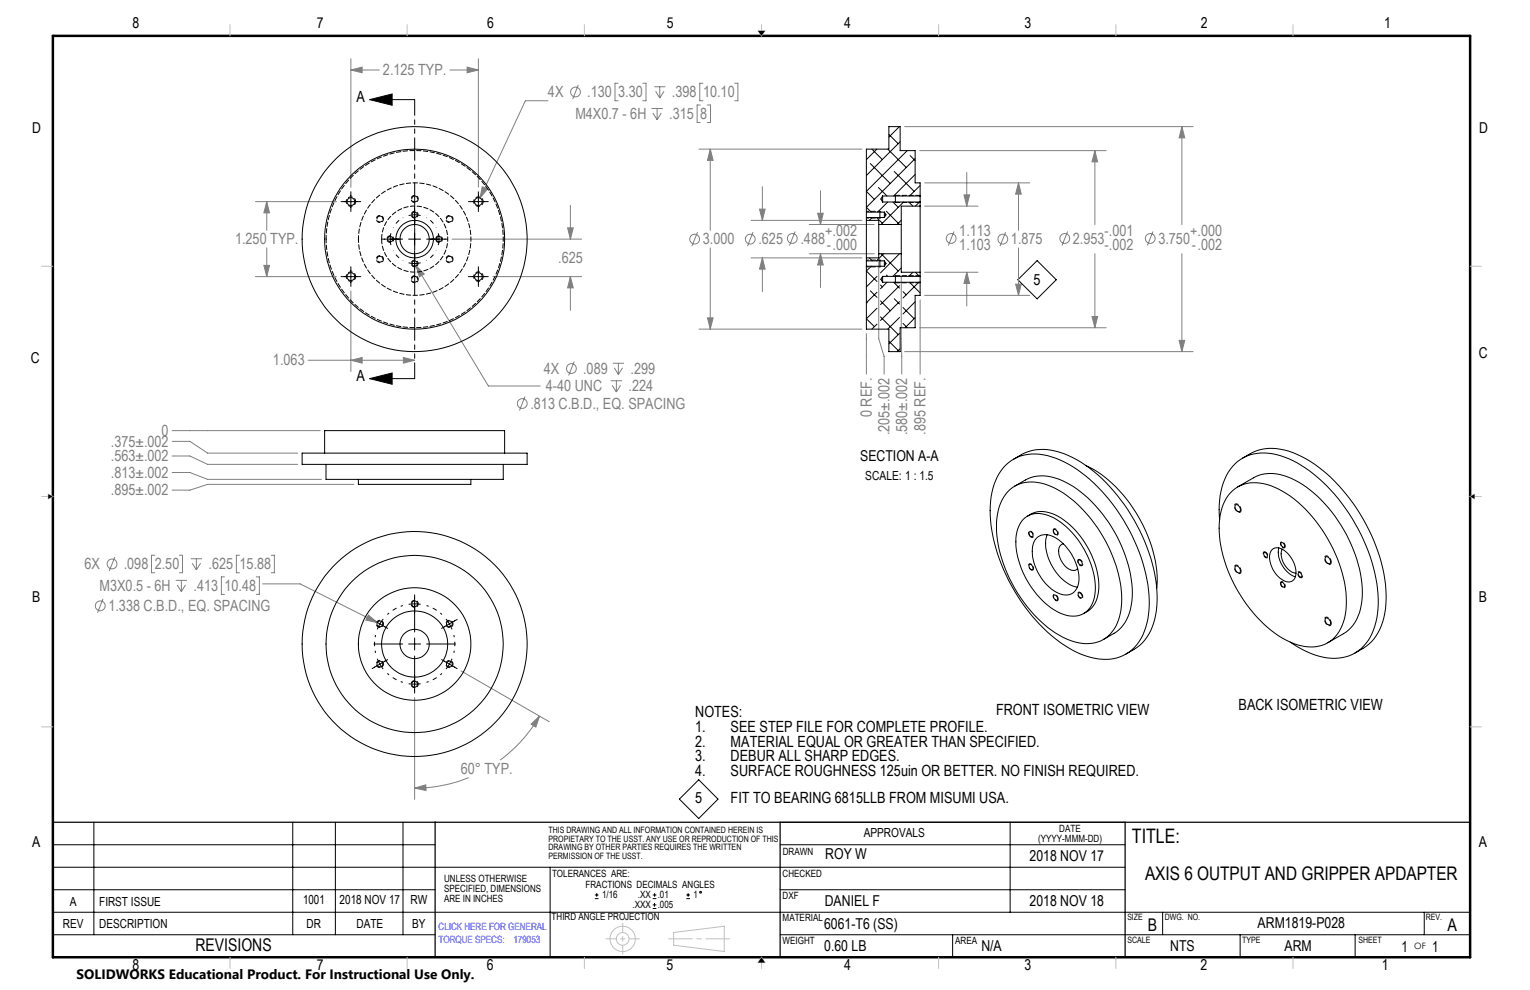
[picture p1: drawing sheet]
<svg xmlns="http://www.w3.org/2000/svg" width="432mm" height="279mm" viewBox="0 0 432 279" stroke-linecap="round" stroke-linejoin="round" font-family="sans-serif">
<g fill="none" stroke="#c0c0c0" stroke-width=".28">
<path d="M64.9 6.9v3.2M114.9 6.9v3.2M164.9 6.9v3.2M213.9 8.7h2l-1 1.4zM214.9 6.9v3.2M264.9 6.9v3.2M314.9 6.9v3.2M364.9 6.9v3.2M11.7 75.1h3.2M414.9 75.1h3.2M13.6 139.5l1.3 .6-1.3 .7zM11.7 140.1h3.2"/>
<path d="M414.9 140.1h3.2M414.9 140.1l1.2-.6v1.3zM11.7 205.1h3.2M414.9 205.1h3.2M64.9 270.2v3.1M114.9 270.2v3.1M164.9 270.2v3.1M190.1 263.2l14.3-1.8v7.1l-14.3-1.7zM214.9 270.2v3.1M214.9 270.2l1 1.5h-2zM264.9 270.2v3.1M314.9 270.2v3.1"/>
<path d="M364.9 270.2v3.1"/>
<circle cx="175.7" cy="265" r="3.6"/>
<circle cx="175.7" cy="265" r="1.79"/>
</g>
<g fill="none" stroke="#000" stroke-width=".28">
<path d="M104.3 28.1h12.7M104.3 28.1l6.4-1.6v3.2zM96.2 56.9h5.6M99 54.1v5.6M117 58.2v5.9M132.2 56.9h5.6M135 54.1v5.6M248.3 59.7v1.9M252.7 55.2v1.9M96.2 78.1h5.6M99 75.3v5.6M107.7 67.5h5.9"/>
<path d="M110.3 65.8a6.7 6.7 0 0 0 0 3.4M115.3 60.8l1.5-.2 1.9 .2M115.3 74.2a6.9 6.9 0 0 0 3.4 0M115.3 67.5h3.4M117 65.8v3.4M117 70.9v5.9M120.4 67.5h5.9M123.7 65.8a6.7 6.7 0 0 1 0 3.4M132.2 78.1h5.6M135 75.3v5.6M248.3 73.4v1.9M252.7 77.8v2"/>
<path d="M287.3 79l5.4-5.4 5.4 5.4-5.4 5.3zM104.3 106.9h12.7M104.3 106.9l6.4-1.6v3.1zM105 174.8l2.2 1.3M107.2 176.1l-.7 1.5M107.2 176.1l2.2 1.2M108.2 174.7l-1 1.4M115.3 170.5h3.4M117 167.9v10.5M125.9 174.7l.9 1.4M126.8 176.1l.8 1.5M126.8 176.1l-2.2 1.2"/>
<path d="M129 174.8l-2.2 1.3M105.5 181.8h8.1M106.5 185.9l.7 1.5M107.2 187.4l1 1.4M107.2 187.4l-2.2 1.3M109.4 186.2l-2.2 1.2M115.3 193h3.4M115.3 181.8h3.4M117 180.1v3.3M117 185.1v10.5M120.4 181.8h8.1M124.6 186.2l2.2 1.2"/>
<path d="M126.8 187.4l-.9 1.4M126.8 187.4l2.2 1.3M127.6 185.9l-.8 1.5M14.9 238.4h107.9M26.5 232.1v31.7M82.6 232.1v31.7M94.7 232.1v31.7M113.7 232.1v31.7M191.7 225.5l5.5-5.4 5.4 5.4-5.4 5.5zM220.2 238.4h97.3M220.2 232.1h97.3M285.1 232.1v25.4"/>
<path d="M14.9 257.5h400M14.9 251.1h107.9M14.9 244.8h302.6M155.3 244.8v25.4M167.9 253.6h1M167.9 252.6h1M168.4 252.1v1M184.2 256.4h1M184.2 255.4h1M184.2 253.6h1M184.2 252.6h1M184.7 254.8v1.1"/>
<path d="M184.7 252.1v1M193.7 253.6h1M193.7 252.6h1M194.2 252.1v1M220.2 251.1h97.3M328.1 257.5v6.3M402 257.5v6.3M14.9 263.8h107.9M220.2 263.8h194.7M268.9 263.8v6.4M350 263.8v6.4M382.4 263.8v6.4"/>
<circle cx="197.7" cy="251.8" r=".26"/>
</g>
<path d="M14.9 232.1h400M122.8 232.1v38.1M220.2 232.1v38.1M317.5 232.1v38.1" fill="none" stroke="#000" stroke-width=".35"/>
<path d="M14.9 10.1h400v260.1h-400z" fill="none" stroke="#000" stroke-width=".7"/>
<path d="M175.7 260.6v8.7" fill="none" stroke="#c0c0c0" stroke-width=".28" stroke-dasharray="15.2 1.3 1.3 1.3" stroke-dashoffset="12.8"/>
<path d="M171 265h9.5" fill="none" stroke="#c0c0c0" stroke-width=".28" stroke-dasharray="15.2 1.3 1.3 1.3" stroke-dashoffset="12.4"/>
<path d="M188.7 265h17.2" fill="none" stroke="#c0c0c0" stroke-width=".28" stroke-dasharray="15.2 1.3 1.3 1.3" stroke-dashoffset="8.5"/>
<path d="M13.6 140.1v.7l1.3-.7zM13.6 139.5v.6h1.3zM414.9 140.1h1.2v-.6zM414.9 140.1l1.2 .7v-.7zM214.9 270.2l-1 1.5h1zM214.9 270.2v1.5h1zM214.9 8.7v1.4l1-1.4zM213.9 8.7l1 1.4v-1.4z" fill-rule="evenodd" fill="#000"/>
<g fill="none" stroke="#808080" stroke-width=".28">
<path d="M99 19.8l3.2-.9v1.6zM99 16.6v36.2M99 19.8h8.1M127 19.8h8M131.8 18.9l3.2 .9-3.2 .7zM135 16.6v36.2M154.6 28.4h-6.3l-12.8 27.5M163.2 24l-1.6 3.9M174.4 23.5h-.8v4.9h.8M181.4 23.5h.9v4.9h-.9M183.9 30.6h3.1M184.3 31.9l1.2 1.9"/>
<path d="M184.6 24.5h3.2M185 25.8l1.2 1.9M185.5 30.6v3.2M186.2 24.5v3.2M186.6 31.9l-1.1 1.9M187.4 25.8l-1.2 1.9M197.6 29.6h-.9v5h.9M198.4 23.5h-.9v4.9h.9M199.6 29.6h.9v5h-.9M207.3 23.5h.9v4.9h-.9M255.3 35.7h81.4M333.6 35.7l.8 3.2h-1.6z"/>
<path d="M333.6 35.7v27.7M72.1 56.9h22.9M75.3 56.9l.8 3.2h-1.6zM75.3 56.9v8.1M136.1 52.7l1.4 .7-2 2.5zM161 58v9.5M197.3 42.1h45.9M200.4 42.1l.9 3.2h-1.6zM200.4 42.1v22.9M214.3 59h1.6l-.7 3.2zM215.2 52.7v9.5M231.6 53.8v9.6"/>
<path d="M259.5 42.5h52.7M260.9 58.2h15.1M260.9 51.6h29.7M272.1 55h1.5l-.8 3.2zM272.8 48.6v9.6M287.4 51.6l.8 3.2h-1.6zM287.4 51.6v13.4M309 42.5l.8 3.2h-1.6zM309 42.5v20.9M72.1 78.1h22.9M74.5 74.9h1.6l-.8 3.2zM75.3 70v8.1"/>
<path d="M117.4 75l2.3 2.3-1.3 .8zM117.4 75l20.4 33.9h14.7M127.6 67.5h36.5M139.1 78.1h25M160.2 64.3h1.6l-.8 3.2zM161 78.1l.8 3.1h-1.6zM161 78.1v9.5M196.8 65.5l-1.5 4M200.4 70v22.9M212 62.2h31.2M212 72.8h31.2M212.5 65.5l-1.5 4"/>
<path d="M215.2 72.8l.7 3.2h-1.6zM215.2 72.8v9.5M224.4 65.3l-1.6 4M228.4 63.4h18.3M228.4 71.6h18.3M230.8 60.2h1.5l-.7 3.2zM231.6 71.6l.7 3.2h-1.5zM231.6 71.6v9.5M248 74v21.6l1.5 5v5M254.4 78.1l.1 27.5M260.9 76.8h15.1M269.2 65.3l-1.5 4"/>
<path d="M272.8 76.8l.8 3.2h-1.5zM272.8 76.8v9.6M283.8 65.5l-1.6 4M287.4 70v13.4M301.3 65.3l-1.6 4M309 71.6v20.9M325.4 65.3l-1.6 4M333.6 71.6v27.6M99 82.1v22.7M197.3 92.9h45.9M199.7 89.7h1.6l-.9 3.2zM244.5 94.2v11.4"/>
<path d="M255.3 99.2h81.4M259.5 92.5h52.7M259.7 84.6v21M260.9 83.4h29.7M286.6 80.2h1.6l-.8 3.2zM308.2 89.3h1.6l-.8 3.2zM332.8 96.1h1.6l-.8 3.1zM87 101.7h30M99 101.7l3.2-.8v1.6zM113.8 100.9l3.2 .8-3.2 .8zM148.2 111.9l-1.6 4M162.1 102l-1.6 4"/>
<path d="M172.4 107.5h3.1M172.8 108.7l1.2 1.9M172.9 102.5h3.2M173.4 103.8l1.1 1.9M174 107.5v3.1M174.5 102.5v3.2M175.2 108.7l-1.2 1.9M175.7 103.8l-1.2 1.9M48.6 121.5h41.7M48.6 124.6h5l5 3.3h25.4M48.6 128.7h5l5 2.4h25.4M48.6 133.3h5l5 2h32.1"/>
<path d="M99.9 136.7h-41.3l-5 1.6h-5M32.4 157.2l-1.6 3.9M43.7 156.7h-.9v4.9h.9M50.6 156.7h.9v4.9h-.9M53.8 157.7h3.2M54.2 158.9l1.2 1.9M55.4 157.7v3.1M56.6 158.9l-1.2 1.9M67.6 156.7h-.9v4.9h.9M76.6 156.7h.8v4.9h-.8M29.1 169l-1.6 4M49.6 163.8h3.2"/>
<path d="M50 165.1l1.2 1.9M51.2 163.8v3.2M52.4 165.1l-1.2 1.9M63.4 162.8h-.9v4.9h.9M72.3 162.8h.9v4.9h-.9M74.1 164.8h10.6l21.8 10.9M104 173.6l2.5 2.1-3.2-.7zM117 196.9v28.7M130.1 189.3l24.9 14.4M132.3 219.5a41.1 41.1 0 0 1-15.3 2.9M149.9 204.4l2.4-2.3-1.1 3.1zM152.3 202.1a41.9 41.9 0 0 1-11.2 12.4"/>
<path d="M117 222.4l3.2-.9v1.6z"/>
<circle cx="162.4" cy="26" r="1.38"/>
<circle cx="196" cy="67.5" r="1.38"/>
<circle cx="211.7" cy="67.5" r="1.38"/>
<circle cx="223.6" cy="67.3" r="1.39"/>
<circle cx="268.4" cy="67.3" r="1.39"/>
<circle cx="283" cy="67.5" r="1.39"/>
<circle cx="300.5" cy="67.3" r="1.39"/>
<circle cx="324.6" cy="67.3" r="1.38"/>
<circle cx="147.4" cy="113.9" r="1.38"/>
<circle cx="161.3" cy="104" r="1.39"/>
<circle cx="31.6" cy="159.2" r="1.39"/>
<circle cx="28.3" cy="171" r="1.38"/>
</g>
<path d="M118 56.1a1 1 0 0 0-1.4-.8 1 1 0 0 0-.1 1.7 1 1 0 0 0 1.5-.7v-.2M108.2 61.8a1 1 0 0 0-1.4-.9 1 1 0 0 0-.2 1.7 1 1 0 0 0 1.6-.6v-.2M108.2 73.1a1 1 0 0 0-1.4-.8 1 1 0 0 0-.2 1.7 1 1 0 0 0 1.6-.7v-.2M118 78.8a1 1 0 0 0-1.4-.9 1 1 0 0 0-.1 1.7 1 1 0 0 0 1.5-.6v-.2M127.8 73.1a1 1 0 0 0-1.4-.8 1 1 0 0 0-.1 1.7 1 1 0 0 0 1.5-.7v-.2M127.8 61.8a1 1 0 0 0-1.4-.9 1 1 0 0 0-.1 1.7 1 1 0 0 0 1.5-.6v-.2M108.2 176.1a1 1 0 0 0-1.4-.9 1 1 0 0 0-.2 1.7 1 1 0 0 0 1.6-.7v-.1M118 170.4a1 1 0 0 0-1.4-.9 1 1 0 0 0-.1 1.7 1 1 0 0 0 1.5-.7v-.1M127.8 176.1a1 1 0 0 0-1.4-.9 1 1 0 0 0-.1 1.7 1 1 0 0 0 1.5-.7v-.1M108.2 187.4a1 1 0 0 0-1.4-.9 1 1 0 0 0-.2 1.7 1 1 0 0 0 1.6-.7v-.1M118 193.1a1 1 0 0 0-1.4-.9 1 1 0 0 0-.1 1.7 1 1 0 0 0 1.5-.7v-.1M127.8 187.4a1 1 0 0 0-1.4-.9 1 1 0 0 0-.1 1.7 1 1 0 0 0 1.5-.7v-.1" fill="none" stroke="#000" stroke-width=".28" stroke-dasharray="1.3 .6" stroke-dashoffset=".4" stroke-linecap="butt"/>
<path d="M100.4 56.9a1.33 1.33 0 0 0-2-1.2 1.33 1.33 0 0 0-.1 2.3 1.33 1.33 0 0 0 2.1-.9v-.2M136.4 56.9a1.33 1.33 0 0 0-2-1.2 1.33 1.33 0 0 0-.1 2.3 1.33 1.33 0 0 0 2-.9l.1-.2M100.4 78.1a1.33 1.33 0 0 0-2-1.2 1.33 1.33 0 0 0-.1 2.3 1.33 1.33 0 0 0 2.1-1v-.1M136.4 78.1a1.33 1.33 0 0 0-2-1.2 1.33 1.33 0 0 0-.1 2.3 1.33 1.33 0 0 0 2-1l.1-.1" fill="none" stroke="#000" stroke-width=".28" stroke-dasharray="1.3 .6" stroke-dashoffset=".3" stroke-linecap="butt"/>
<path d="M111.1 67.5a.95 .95 0 0 0-1.4-.9 .95 .95 0 0 0-.1 1.6 .95 .95 0 0 0 1.5-.6v-.1M118 60.6a.95 .95 0 0 0-1.4-.8 .95 .95 0 0 0-.1 1.6 .95 .95 0 0 0 1.5-.7v-.1M118 74.4a.95 .95 0 0 0-1.4-.9 .95 .95 0 0 0-.1 1.6 .95 .95 0 0 0 1.5-.6v-.1M124.9 67.5a.95 .95 0 0 0-1.4-.9 .95 .95 0 0 0-.1 1.6 .95 .95 0 0 0 1.5-.6v-.1" fill="none" stroke="#000" stroke-width=".28" stroke-dasharray="1.3 .6" stroke-dashoffset=".5" stroke-linecap="butt"/>
<path d="M290.6 151.3l-.3-.6a.56 .56 0 0 1 .3-.8 .56 .56 0 0 1 .7 .4l.3 .5a.56 .56 0 0 1-.2 .9 .56 .56 0 0 1-.8-.4M297.2 149.7l.1-.2a.83 .83 0 0 1 .9-.1 .83 .83 0 0 1 .4 .9v.5a.83 .83 0 0 1-.9 .1 .83 .83 0 0 1-.4-.9l-.1-.3M304.5 157.9a1.09 1.09 0 0 1 .9 .7 1.09 1.09 0 0 1-.2 1.1 1.09 1.09 0 0 1-.9-.7 1.09 1.09 0 0 1 .2-1.1M291.3 160.9a1.09 1.09 0 0 1-.9-.7 1.09 1.09 0 0 1 .2-1.1 1.09 1.09 0 0 1 1 .7 1.09 1.09 0 0 1-.3 1.1M298.6 169.1v.2a.83 .83 0 0 1-.9 .1 .83 .83 0 0 1-.4-.9v-.5a.83 .83 0 0 1 .9-.1 .83 .83 0 0 1 .4 .9v.3M305.2 167.5l.3 .6a.56 .56 0 0 1-.2 .8 .56 .56 0 0 1-.8-.4l-.3-.5a.56 .56 0 0 1 .2-.9 .56 .56 0 0 1 .8 .4" fill="none" stroke="#000" stroke-width=".28" stroke-dasharray="1.3 .6" stroke-linecap="butt"/>
<path d="M350.3 143.9l-.2 .5a1.3 1.3 0 0 1-1.7-1.4 .7 .7 0 0 1 .5-.8 .7 .7 0 0 1 .9 .5l.5 1.2M375.7 158.6l-.1 .5a1.3 1.3 0 0 1-1.8-1.4 .7 .7 0 0 1 .6-.9 .7 .7 0 0 1 .8 .6l.5 1.2M350.3 161.2l-.2 .5a1.3 1.3 0 0 1-1.7-1.4 .7 .7 0 0 1 .5-.9 .7 .7 0 0 1 .9 .6l.5 1.2M375.7 175.9l-.1 .5a1.3 1.3 0 0 1-1.8-1.4 .7 .7 0 0 1 .6-.9 .7 .7 0 0 1 .8 .6l.5 1.2" fill="none" stroke="#000" stroke-width=".28" stroke-dasharray="1.3 .6" stroke-dashoffset=".1" stroke-linecap="butt"/>
<path d="M357.2 155.8a1.04 1.04 0 0 1 .4 1.6 1.07 1.07 0 0 1-.8-1.7l.4 .1M362.7 154.2v.2a.79 .79 0 0 1-.9 .1 .79 .79 0 0 1-.4-.9v-.4a.79 .79 0 0 1 .9-.1 .79 .79 0 0 1 .4 .8v.3M361.4 164.6v-.2a.79 .79 0 0 1 .9-.1 .79 .79 0 0 1 .4 .8v.5a.79 .79 0 0 1-.9 .1 .79 .79 0 0 1-.4-.8v-.3M366.9 163a1.04 1.04 0 0 1-.4-1.7 1.07 1.07 0 0 1 .8 1.8l-.4-.1" fill="none" stroke="#000" stroke-width=".28" stroke-dasharray="1.3 .6" stroke-dashoffset=".2" stroke-linecap="butt"/>
<path d="M106 179.2l-.3 2.5 .3 2.6M113.7 170.9l-2.3 1-2.1 1.5M124.7 173.4l-2-1.5-2.3-1M109.3 190l2.1 1.6 2.3 1M120.4 192.6l2.3-1 2-1.6M128.1 184.3l.3-2.6-.3-2.5" fill="none" stroke="#000" stroke-width=".28" stroke-dasharray="15.2 1.3 1.3 1.3" stroke-dashoffset="14.6" stroke-linecap="butt"/>
<path d="M111 70.7l1.2 1.6 1.6 1.2M113.8 61.4l-1.6 1.2-1.2 1.6M120.3 73.5l1.6-1.2 1.2-1.6M123.1 64.2l-1.2-1.6-1.6-1.2" fill="none" stroke="#000" stroke-width=".28" stroke-dasharray="15.2 1.3 1.3 1.3" stroke-dashoffset="15.1" stroke-linecap="butt"/>
<path d="M248.3 59.6l.3 .2M252.5 55.3l.2-.2M252.7 57.1l-.2-.1M252.7 55.1h7M259.7 57.1h-7M248.3 73.4l.3 .2M248.6 61.4l-.3 .1M248.6 75.1l-.3 .2M252.5 78l.2-.2M252.7 79.8l-.2-.2M252.7 77.8h7M259.7 79.8h-7" fill="none" stroke="#000" stroke-width=".28" stroke-dasharray="1.3 .6"/>
<path d="M244.5 59.6h3.8M244.5 73.4h3.8M248.3 61.5h-3.8M248.3 75.3h-3.8" fill="none" stroke="#000" stroke-width=".28" stroke-dasharray="1.3 .6" stroke-dashoffset=".6"/>
<path d="M117 28.1v78.7" fill="none" stroke="#000" stroke-width=".28" stroke-dasharray="6.3 1.3 1.3 1.3 1.3 1.3" stroke-dashoffset="1.9"/>
<path d="M104.3 28.1l6.4-1.6v3.2zM104.3 106.9l6.4-1.6v3.1z" fill="#000"/>
<g fill="#808080">
<path d="M99 101.7l3.2-.8v1.6zM113.8 100.9l3.2 .8-3.2 .8z"/>
<path d="M117 222.4l3.2-.9v1.6zM149.9 204.4l2.4-2.3-1.1 3.1zM104 173.6l-.7 1.4 3.2 .7zM75.3 56.9l.8 3.2h-1.6zM74.5 74.9h1.6l-.8 3.2zM99 19.8l3.2-.9v1.6zM131.8 18.9l3.2 .9-3.2 .7zM136.1 52.7l-.6 3.2 2-2.5zM117.4 75l1 3.1 1.3-.8zM161 78.1l.8 3.1h-1.6zM160.2 64.3h1.6l-.8 3.2zM272.1 55h1.5l-.8 3.2zM272.8 76.8l.8 3.2h-1.5zM286.6 80.2h1.6l-.8 3.2zM287.4 51.6l.8 3.2h-1.6zM308.2 89.3h1.6l-.8 3.2zM309 42.5l.8 3.2h-1.6zM332.8 96.1h1.6l-.8 3.1zM333.6 35.7l.8 3.2h-1.6zM200.4 42.1l.9 3.2h-1.6zM199.7 89.7h1.6l-.9 3.2zM214.3 59h1.6l-.7 3.2zM215.2 72.8l.7 3.2h-1.6zM230.8 60.2h1.5l-.7 3.2zM231.6 71.6l.7 3.2h-1.5z"/>
</g>
<g fill="none" stroke="#000" stroke-width=".28">
<path d="M250.9 37.9l2.6 2.7M253.8 35.7l-2.9 3M244.5 59.9v1.5M244.5 59.9h5.1M245.6 46.2l5.6 5.6M246.1 42.1l2.9 2.9M247.5 42.1l-3 2.9M247.9 52.9l2.4 2.4M249.1 55.3v1.7M249.1 55.3h10.6M249.1 57h10.6M249.1 55.3l-.5 .9 .5 .8"/>
<path d="M249.6 59.9v1.5M249.6 59.9l.4 .7-.4 .8M250.2 59.6l3.7 3.8M250.5 57l-2.8 2.9M250.5 42.1l5.3 5.2M252 57l1.5 1.5M252.4 48.4l5.6 5.6M254 40l-9.5 9.5M254.6 55.1l.2 .2M255 57l-6.3 6.4M256 42.5l-11.5 11.5 2.3 2.3M256.5 57l1.1 1.2"/>
<path d="M256.9 43.9l1.4 1.4M258.3 44.8l-13.8 13.7 1.4 1.4M258.3 49.2l-6.1 6.1M259.5 57l-1.2 1.2M259.7 55.3v1.7M259.7 58.2v18.6M259.7 55.3v-3.7h-1.4v-9.1h-4.3v-6.8h-3.1v6.4h-6.4v17.8M259.7 58.2h-5.3v5.2M259.7 57v1.2M259.7 52.4l-3 2.9M244.5 73.6v1.5M244.5 62.2v10.6"/>
<path d="M244.5 75.1v17.8h6.4v6.3h3.1v-6.7h4.3v-9.1h1.4v-3.7M244.5 62.2h3.5v1.2M244.5 61.4v.8M244.5 72.8v.8M244.5 61.4h5.1M244.5 75.1h5.1M244.5 73.6h5.1M245.3 72.8l.9 .8M245.9 75.1l-1.4 1.4 3 2.9M246.2 61.4l-.9 .8M247.4 61.4l1.6 1.6M247.5 78l-3 3"/>
<path d="M248 63.4v8.2M248 63.4h6.4M248 71.6v1.2h-3.5M248 71.6h6.4M248.7 71.6l4.8 4.9M249.1 78v1.7M249.1 78h10.6M249.1 79.7h10.6M249.1 78l-.5 .8 .5 .9M249.4 71.6l-2 2M249.6 73.6v1.5M249.6 73.6l.4 .8-.4 .7"/>
<path d="M250.2 77.6l.3 .4M250.3 79.7l-1.8 1.8M252.2 79.7l1.7 1.6M253.9 71.6l-5.4 5.4M254.4 63.4v8.2M254.4 71.6v5.2h5.3M254.4 62.2l-1.2 1.2M254.4 75.6l-2.4 2.4M256.9 79.8l2.8 2.9M257.6 76.8l-1.1 1.2M258.3 76.8l1.2 1.2M259.3 79.7l-4.5 4.4"/>
<path d="M259.7 78v1.7M259.7 76.8v1.2M244.5 85.4h.1M245.6 82.1l1.9 1.8M247.5 87l-3 3 2.3 2.2M247.5 82.5l-3 2.9M247.5 91.5l-1.4 1.4M248.5 89.4l5 5M248.5 84.9l2.7 2.8M248.5 80.4l.5 .6M250.9 96.3l2.9 2.9M252.4 84.3l1.5 1.5"/>
<path d="M253.9 80.6l-5.4 5.4M253.9 94.1l-3 2.9M253.9 85.1l-5.4 5.4M253.9 89.6l-3.4 3.3M253.9 98.5l-.7 .7M254.8 91.3l1.2 1.2M254.8 86.8l3.2 3.2M254.8 82.3l1 .9M258.3 85.2l-3.5 3.4M258.3 89.6l-2.9 2.9M85.3 127.9h63.5v3.2h-63.5zM91.6 127.9v-6.4h50.8v6.4"/>
<path d="M92 131.1v4.2h50v-4.2M101.1 135.3v1.4h31.8v-1.4M284 131.2a12.3 12.3 0 0 1 12.8-2.3 37.8 37.8 0 0 1 18.3 14.9 46.5 46.5 0 0 1 9.2 28.3 15.1 15.1 0 0 1-6.4 12.4 14.1 14.1 0 0 1-12.7 .2 44.2 44.2 0 0 1-20.5-20.8 41.3 41.3 0 0 1-5-23.7 16.1 16.1 0 0 1 4.3-9zM284.3 138.9a9.9 9.9 0 0 1 11.4-2 32.9 32.9 0 0 1 15.7 14.7 33.3 33.3 0 0 1 4.9 20.9 10.2 10.2 0 0 1-7.4 8.9 15.7 15.7 0 0 1-12.1-3.5 40 40 0 0 1-15.6-28 15.4 15.4 0 0 1 3.1-11zM286 129.6a14.5 14.5 0 0 1 15.4-1.1 41.8 41.8 0 0 1 17.8 16.9 43.8 43.8 0 0 1 7.2 26.7 14.5 14.5 0 0 1-8.7 12.5M286.4 137.2a14.4 14.4 0 0 1 6.3-2.8 17.3 17.3 0 0 1 12.4 4.5 39.5 39.5 0 0 1 14.5 28.4 13.2 13.2 0 0 1-4.5 11l-3.7 2.2M306.5 131.4a35.8 35.8 0 0 1 16.3 17.2 33.8 33.8 0 0 1 3.7 17.4M347.9 138.5a10.3 10.3 0 0 1 10.9-1.4 34 34 0 0 1 16.7 16.3 31.4 31.4 0 0 1 4 21 9.7 9.7 0 0 1-8.2 8.1 18.4 18.4 0 0 1-13.6-5.4 40.1 40.1 0 0 1-13.6-28.1 14.1 14.1 0 0 1 3.8-10.5zM349.3 137.4l4.5-2.6a12 12 0 0 1 11.6 .7 38.9 38.9 0 0 1 17.9 23.7 22.4 22.4 0 0 1-.4 15.6l-1 1.6-1.9 1.9-5.3 3.1M350.6 129.3a14.4 14.4 0 0 1 15.4-1.1 42.6 42.6 0 0 1 18.7 18.3 43.3 43.3 0 0 1 6.3 25.3 14.5 14.5 0 0 1-8.6 12.5M288.7 146.6a6.5 6.5 0 0 1 7.9-.8 24.3 24.3 0 0 1 12.5 19.1 8.7 8.7 0 0 1-3.1 8.2 8 8 0 0 1-8.5-1 24.6 24.6 0 0 1-10.8-20.2l.5-2.6 .7-1.5zM290 145.7a7.4 7.4 0 0 1 8.4-.1 24.4 24.4 0 0 1 11.7 20.7 7.4 7.4 0 0 1-4.2 6.8"/>
<path d="M290.5 159.4a.81 .81 0 0 1 .9 .4 .81 .81 0 0 1-.2 1l-.6-.5zM290.6 150a.95 .95 0 0 1 .8 1.5 .95 .95 0 0 1-.8-1.5zM292.5 152a4.2 4.2 0 0 1 5.6-.1 14.3 14.3 0 0 1 6.3 12.4 3.7 3.7 0 0 1-5.7 3.1 13.9 13.9 0 0 1-7.3-13.2l.4-1.3zM295.5 150.9a12.1 12.1 0 0 0 2.6 10.7 9.9 9.9 0 0 0 6 4.1M297.4 149.5a.88 .88 0 0 1 .9 .4 .88 .88 0 0 1 0 1 1.04 1.04 0 0 1-.9-1.4zM300.1 153.5a1.96 1.96 0 0 0-1.3 2.6 5.5 5.5 0 0 0 4.3 4.9l1-.5M304.3 158.2a.87 .87 0 0 1 1 .3 .87 .87 0 0 1-.1 1 1.04 1.04 0 0 1-.9-1.3zM344.2 146.6a20.4 20.4 0 0 1 3.7-15 12.3 12.3 0 0 1 13.5-3 38.1 38.1 0 0 1 18.4 14.9 46.5 46.5 0 0 1 9.1 28.3 15.2 15.2 0 0 1-6.4 12.5 14 14 0 0 1-12.7 .1l-2.4-1.2-3.3-2M348.6 159.9a1.12 1.12 0 0 1 1.2 .2 1.12 1.12 0 0 1 .3 1.1l-.1 .3a.93 .93 0 0 1-1 0 .93 .93 0 0 1-.4-.9zM348.6 142.6a1.12 1.12 0 0 1 1.2 .2 1.12 1.12 0 0 1 .3 1.1l-.1 .3a.93 .93 0 0 1-1 0 .93 .93 0 0 1-.4-.9zM356.7 156a.81 .81 0 0 1 .8 .4 .81 .81 0 0 1 0 .9 .92 .92 0 0 1-.8-1.3zM359.1 155a2.96 2.96 0 0 1 4 .9 7.1 7.1 0 0 1 2.3 7.4 2.36 2.36 0 0 1-3.7 .2 7.4 7.4 0 0 1-3.1-7.8z"/>
<path d="M360.9 154.6a7.6 7.6 0 0 0 4.7 8.2M361.6 153.2a.75 .75 0 0 1 .8 .4 .75 .75 0 0 1-.2 .9l-.5-.5zM361.8 155a5.6 5.6 0 0 0 4 6.8M374.1 157.3a1.14 1.14 0 0 1 1.4 1.3v.3a.93 .93 0 0 1-1 0 .93 .93 0 0 1-.5-.9zM297.4 168a.87 .87 0 0 1 .9 .4 .87 .87 0 0 1 0 1 1.04 1.04 0 0 1-.9-1.4zM304.3 167.4a.88 .88 0 0 1 .9 .4 .88 .88 0 0 1 0 1 1.04 1.04 0 0 1-.9-1.4zM361.6 164.4a.75 .75 0 0 1 .8 .4 .75 .75 0 0 1-.2 .9l-.5-.4zM366.5 161.6a.75 .75 0 0 1 .8 .4 .75 .75 0 0 1-.2 .9l-.6-.4zM374.1 174.6a1.14 1.14 0 0 1 1.4 1.3v.2a.93 .93 0 0 1-1 .1 .93 .93 0 0 1-.5-.9z"/>
<circle cx="99" cy="56.9" r="1.09"/>
<circle cx="135" cy="56.9" r="1.09"/>
<circle cx="99" cy="78.1" r="1.09"/>
<circle cx="110.1" cy="67.5" r=".77"/>
<circle cx="117" cy="67.5" r="5.3"/>
<circle cx="117" cy="67.5" r="31.8"/>
<circle cx="117" cy="67.5" r="25.4"/>
<circle cx="117" cy="60.6" r=".77"/>
<circle cx="117" cy="74.4" r=".77"/>
<circle cx="117" cy="67.5" r="4.1"/>
<circle cx="123.9" cy="67.5" r=".77"/>
<circle cx="135" cy="78.1" r="1.09"/>
<circle cx="107.2" cy="176.1" r=".83"/>
<circle cx="117" cy="170.4" r=".82"/>
<circle cx="126.8" cy="176.1" r=".83"/>
<circle cx="107.2" cy="187.4" r=".83"/>
<circle cx="117" cy="181.8" r="9.3"/>
<circle cx="117" cy="181.8" r="25"/>
<circle cx="117" cy="193.1" r=".82"/>
<circle cx="117" cy="181.8" r="31.8"/>
<circle cx="117" cy="181.8" r="15.9"/>
<circle cx="117" cy="181.8" r="4.1"/>
<circle cx="126.8" cy="187.4" r=".83"/>
</g>
<path d="M117 55.3a.83 .83 0 0 1 .8 1.2 .83 .83 0 0 1-1.4 .2 .83 .83 0 0 1 .3-1.3l.3-.1M107.2 61a.83 .83 0 0 1 .8 1.1 .83 .83 0 0 1-1.4 .3 .83 .83 0 0 1 .3-1.4h.3M107.2 72.3a.83 .83 0 0 1 .8 1.2 .83 .83 0 0 1-1.4 .2 .83 .83 0 0 1 .3-1.3l.3-.1M107.7 67.5a9.3 9.3 0 0 0 13.7 8.2 9.3 9.3 0 0 0 .8-16 9.3 9.3 0 0 0-14.5 6.8v1M117 78a.83 .83 0 0 1 .8 1.1 .83 .83 0 0 1-1.4 .3 .83 .83 0 0 1 .3-1.4h.3M126.8 61a.83 .83 0 0 1 .8 1.1 .83 .83 0 0 1-1.4 .3 .83 .83 0 0 1 .4-1.4h.2M126.8 72.3a.83 .83 0 0 1 .8 1.2 .83 .83 0 0 1-1.4 .2 .83 .83 0 0 1 .4-1.3l.2-.1" fill="none" stroke="#000" stroke-width=".28" stroke-dasharray="1.3 .6" stroke-dashoffset="-.1"/>
<path d="M92 67.5a25 25 0 0 0 37.1 21.9 25 25 0 0 0 1.3-43.1 25 25 0 0 0-38.3 19.7l-.1 1.5" fill="none" stroke="#000" stroke-width=".28" stroke-dasharray="1.3 .6" stroke-dashoffset=".2"/>
<path d="M101.2 67.5a15.9 15.9 0 0 0 23.4 13.9 15.9 15.9 0 0 0 1.1-27.2 15.9 15.9 0 0 0-24.5 12.1v1.2" fill="none" stroke="#000" stroke-width=".28" stroke-dasharray="1.3 .6" stroke-dashoffset=".3"/>
<text font-size="5.6" x="319.5" y="238">TITLE:</text>
<text font-size="5.3" x="323.2" y="248.3">AXIS 6 OUTPUT AND GRIPPER APDAPTER</text>
<g font-size="4.9">
<text x="324" y="262.6">B</text>
<text x="408.6" y="262.6">A</text>
<text x="55.2" y="268.4">REVISIONS</text>
</g>
<g font-size="4.4" fill="#808080">
<text x="108.1" y="21.2">2.125 TYP.</text>
<text x="154.7" y="27.4">4X</text>
<text x="165.7" y="27.4">.130</text>
<text x="174.5" y="27.4">3.30</text>
<text x="189.7" y="27.4">.398</text>
<text x="198.4" y="27.4">10.10</text>
<text x="162.4" y="33.6">M4X0.7 - 6H</text>
<text x="188.9" y="33.6">.315</text>
<text x="197.6" y="33.6">8</text>
<text x="66.3" y="69">1.250 TYP.</text>
<text x="198.3" y="69">3.000</text>
<text x="214" y="69">.625</text>
<text x="225.9" y="68.8">.488</text>
<text x="232.9" y="66.5">+.002</text>
<text x="233.3" y="70.6">-.000</text>
<text x="270.7" y="66.5">1.113</text>
<text x="270.7" y="70.6">1.103</text>
<text x="285.3" y="69">1.875</text>
<text x="302.8" y="68.8">2.953</text>
<text x="311.8" y="66.5">-.001</text>
<text x="311.8" y="70.6">-.002</text>
<text x="326.9" y="68.8">3.750</text>
<text x="335.9" y="66.5">+.000</text>
<text x="336.3" y="70.6">-.002</text>
<text x="157.5" y="74.3">.625</text>
<text x="77" y="103.1">1.063</text>
<text x="153.5" y="105.5">4X</text>
<text x="164.6" y="105.5">.089</text>
<text x="178" y="105.5">.299</text>
<text x="154.1" y="110.4">4-40 UNC</text>
<text x="177.4" y="110.4">.224</text>
<text x="149.7" y="115.4">.813 C.B.D., EQ. SPACING</text>
<text x="246" y="117.7" transform="rotate(-90 246 117.7)">0 REF.</text>
<text x="45.6" y="123">0</text>
<text x="251" y="122.9" transform="rotate(-90 251 122.9)">.205±.002</text>
<text x="256" y="122.9" transform="rotate(-90 256 122.9)">.580±.002</text>
<text x="261.2" y="122.7" transform="rotate(-90 261.2 122.7)">.895 REF.</text>
<text x="31.3" y="126.1">.375±.002</text>
<text x="31.3" y="130.2">.563±.002</text>
<text x="31.3" y="134.8">.813±.002</text>
<text x="31.3" y="139.8">.895±.002</text>
<text x="23.9" y="160.6">6X</text>
<text x="34.9" y="160.6">.098</text>
<text x="43.7" y="160.6">2.50</text>
<text x="58.9" y="160.6">.625</text>
<text x="67.6" y="160.6">15.88</text>
<text x="28.1" y="166.8">M3X0.5 - 6H</text>
<text x="54.6" y="166.8">.413</text>
<text x="63.4" y="166.8">10.48</text>
<text x="30.6" y="172.5">1.338 C.B.D., EQ. SPACING</text>
<text x="130" y="218.5">60° TYP.</text>
</g>
<g font-size="4.4">
<text x="100.6" y="28.7">A</text>
<text x="291.7" y="80.4">5</text>
<text x="100.6" y="107.5">A</text>
<text x="196.2" y="202.4">NOTES:</text>
<text x="281.1" y="201.7">FRONT ISOMETRIC VIEW</text>
<text x="349.6" y="200.4">BACK ISOMETRIC VIEW</text>
<text x="196.2" y="206.5">1.</text>
<text x="206.2" y="206.5">SEE STEP FILE FOR COMPLETE PROFILE.</text>
<text x="196.2" y="210.7">2.</text>
<text x="196.2" y="214.9">3.</text>
<text x="206.2" y="210.7">MATERIAL EQUAL OR GREATER THAN SPECIFIED.</text>
<text x="206.2" y="214.9">DEBUR ALL SHARP EDGES.</text>
<text x="196.2" y="219.1">4.</text>
<text x="206.2" y="219.1">SURFACE ROUGHNESS 125uin OR BETTER. NO FINISH REQUIRED.</text>
<text x="196.2" y="226.6">5</text>
<text x="206.2" y="226.6">FIT TO BEARING 6815LLB FROM MISUMI USA.</text>
</g>
<g font-size="4.2">
<text x="37.4" y="7.9">8</text>
<text x="89.4" y="8">7</text>
<text x="137.4" y="8">6</text>
<text x="188.1" y="8">5</text>
<text x="238.2" y="8">4</text>
<text x="289.1" y="8">3</text>
<text x="338.9" y="8">2</text>
<text x="390.6" y="8">1</text>
<text x="9.1" y="37.6">D</text>
<text x="417.5" y="37.6">D</text>
<text x="417.4" y="101.2">C</text>
<text x="8.7" y="102.4">C</text>
<text x="242.7" y="130.2">SECTION A-A</text>
<text x="9.1" y="169.8">B</text>
<text x="417.4" y="169.8">B</text>
<text x="9.1" y="239">A</text>
<text x="417.4" y="239">A</text>
<text x="232.9" y="242.4">ROY W</text>
<text x="290.6" y="243.1">2018 NOV 17</text>
<text x="232.8" y="255.6">DANIEL F</text>
<text x="290.6" y="255.6">2018 NOV 18</text>
<text x="232.6" y="262.2">6061-T6 (SS)</text>
<text x="354.9" y="261.8">ARM1819-P028</text>
<text x="232.6" y="268.3">0.60 LB</text>
<text x="277" y="268.3">N/A</text>
<text x="330.3" y="268.4">NTS</text>
<text x="362.5" y="268.4">ARM</text>
<text x="395.5" y="268.7">1</text>
<text x="404.2" y="268.7">1</text>
<text x="37.4" y="273.7">8</text>
<text x="89.4" y="273.7">7</text>
<text x="137.4" y="273.7">6</text>
<text x="188.1" y="273.7">5</text>
<text x="238.2" y="273.7">4</text>
<text x="289.1" y="273.7">3</text>
<text x="338.9" y="273.7">2</text>
<text x="390" y="273.7">1</text>
</g>
<text font-size="3.8" x="21.6" y="276.3">SOLIDWORKS Educational Product. For Instructional Use Only.</text>
<g font-size="3.5">
<text x="244.2" y="135.5">SCALE: 1 : 1.5</text>
<text x="243.8" y="236.2">APPROVALS</text>
<text x="19.7" y="255.8">A</text>
<text x="28" y="255.8">FIRST ISSUE</text>
<text x="85.5" y="255.3">1001</text>
<text x="95.9" y="255.3">2018 NOV 17</text>
<text x="115.8" y="255.3">RW</text>
<text x="17.8" y="261.9">REV</text>
<text x="28" y="261.9">DESCRIPTION</text>
<text x="86.5" y="261.9">DR</text>
<text x="100.6" y="261.9">DATE</text>
<text x="116.3" y="261.9">BY</text>
</g>
<g font-size="2.8">
<text x="293" y="237.6">(YYYY-MMM-DD)</text>
<text x="299" y="234.8">DATE</text>
<text x="220.9" y="241.2">DRAWN</text>
<text x="125.3" y="249">UNLESS OTHERWISE</text>
<text x="125.3" y="251.8">SPECIFIED, DIMENSIONS</text>
<text x="155.8" y="247.6">TOLERANCES ARE:</text>
<text x="165.3" y="250.7">FRACTIONS DECIMALS ANGLES</text>
<text x="220.9" y="247.5">CHECKED</text>
<text x="125.3" y="254.6">ARE IN INCHES</text>
<text x="169.9" y="253.5">1/16</text>
<text x="178.5" y="256.3">.XXX .005</text>
<text x="180" y="253.5">.XX .01</text>
<text x="195.7" y="253.5">1</text>
<text x="220.9" y="253.7">DXF</text>
<text x="155.7" y="259.8">THIRD ANGLE PROJECTION</text>
<text x="220.9" y="260">MATERIAL</text>
<text x="220.9" y="266.3">WEIGHT</text>
<text x="269.6" y="266.3">AREA</text>
</g>
<g font-size="2.8" fill="#00f">
<text x="123.8" y="262.5">CLICK HERE FOR GENERAL</text>
<text x="123.8" y="266.1">TORQUE SPECS:</text>
<text x="144.9" y="266.1">179053</text>
</g>
<g font-size="2.5">
<text x="154.8" y="235.1">THIS DRAWING AND ALL INFORMATION CONTAINED HEREIN IS</text>
<text x="154.8" y="237.5">PROPIETARY TO THE USST. ANY USE OR REPRODUCTION OF THIS</text>
<text x="154.8" y="240">DRAWING BY OTHER PARTIES REQUIRES THE WRITTEN</text>
<text x="154.8" y="242.5">PERMISSION OF THE USST.</text>
<text x="318.2" y="259.8">SIZE</text>
<text x="328.7" y="259.8">DWG. NO.</text>
<text x="402.4" y="259.8">REV.</text>
<text x="318.2" y="266">SCALE</text>
<text x="350.6" y="266">TYPE</text>
<text x="383.4" y="266">SHEET</text>
<text x="399.2" y="267.9">OF</text>
</g>
</svg>
